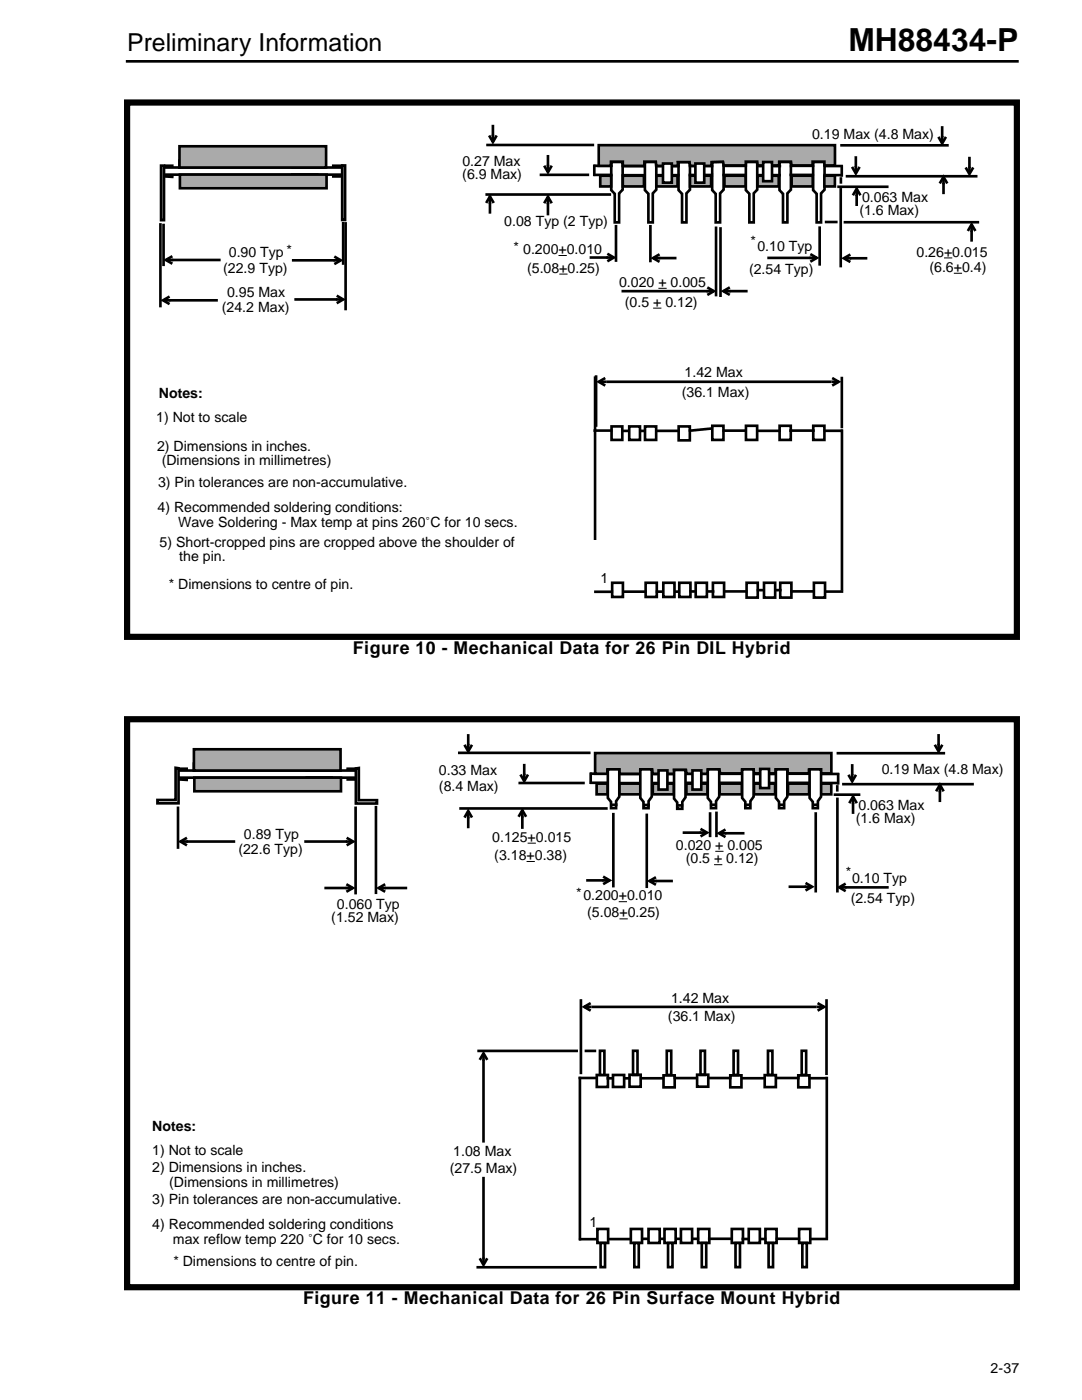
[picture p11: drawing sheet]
<svg xmlns="http://www.w3.org/2000/svg" width="216mm" height="279mm" viewBox="0 0 216 279" stroke-linecap="round" stroke-linejoin="round" font-family="sans-serif">
<path d="M25.4 12.2h177.6" fill="none" stroke="#000" stroke-width=".53"/>
<path d="M190.5 272h13v3.1h-13z" fill-rule="evenodd" fill="#fff"/>
<g fill="none" stroke="#000" stroke-width=".53">
<path d="M32.9 34.9h35M33 33.4h34.9M33 33.1h1.4M35.8 32v1.4M118.6 33.1v1.8M167.3 37.3h9.7M167.9 29h21.1M170.2 39l.7-1.3 .8 1.3M170.9 37.7v3.1M124.3 58.1h18.1M129.8 45.2v6.9M130.3 51.5h4.4"/>
<path d="M131.6 50.8l-1.3 .7 1.3 .8M141.1 57.4l1.3 .7-1.3 .8M143.8 45.6v13.4M153.4 51.5h9.6M161.7 50.7l1.3 .8-1.3 .7M163.6 45.4v7.4M118.9 75.2v9.7M119.5 76.2h47.9M120.8 75.4l-1.3 .8 1.3 .7M166.1 75.4l1.3 .8-1.3 .7"/>
</g>
<path d="M131.4 57.5h1.6zM188.4 51.5h1.6zM130.3 61.5h1.7z" fill="#000" stroke="#000" stroke-width=".2"/>
<path d="M35.8 29.2h29.3v4.2h-29.3z" fill-rule="evenodd" fill="#fff"/>
<path d="M35.8 29.2h29.3v4.2h-29.3z" fill-rule="evenodd" fill="#aaa" stroke="#000" stroke-width=".53"/>
<path d="M33 35.2l1.4 .1z" fill="#fff"/>
<path d="M33 35.2l1.4 .1z" fill="#aaa" stroke="#000" stroke-width=".53"/>
<path d="M66.5 33.1h1.7z" fill="#fff"/>
<path d="M66.5 33.1h1.7z" fill="#aaa" stroke="#000" stroke-width=".53"/>
<path d="M66.5 35.2h1.5z" fill="#fff"/>
<path d="M66.5 35.2h1.5z" fill="#aaa" stroke="#000" stroke-width=".53"/>
<path d="M35.9 34.8h29.3v2.8h-29.3z" fill-rule="evenodd" fill="#fff"/>
<path d="M35.9 34.8h29.3v2.8h-29.3z" fill-rule="evenodd" fill="#aaa" stroke="#000" stroke-width=".53"/>
<g fill="none" stroke="#000" stroke-width=".53">
<path d="M97.1 38.8h24.6M97.3 28.9h21M97.6 27l.8 1.3 .7-1.3M97.8 39.2v3.2M98.4 25.2v3.1M107.9 34.9h9.4M108.6 33.1l.7 1.3 .8-1.3M109.3 39.3v3.4M109.3 31.2v3.2M118.7 34.9h3.2M118.7 33.1h3.3M122 32.3h2.2v5.6l-.7 .7v5.8h-.8v-5.7l-.7-.8z"/>
<path d="M124.3 35h4.3M124.4 33.2h4.2M128.7 32.3h2.3v5.6l-.7 .7v5.8h-.9v-5.7l-.7-.8zM131 35h4.3M131 33.2h4.4M135.4 32.3h2.3v5.6l-.7 .7v5.8h-.9v-5.7l-.7-.8zM137.7 34.9h4.3M137.7 33.1h4.4M142.1 32.3h2.3v5.6l-.7 .7v5.8h-.9v-5.7l-.7-.8zM144.4 34.9h4.3M144.5 33.1h4.3M148.8 32.3h2.3v5.6l-.7 .7v5.8h-.9v-5.7l-.7-.8z"/>
<path d="M151.1 35h4.5M151.2 33.1h4.4M155.5 32.3h2.3v5.6l-.7 .7v5.8h-.9v-5.7l-.7-.8zM157.8 34.9h4.4M157.8 33.1h4.4M162.3 32.3h2.2v5.6l-.7 .7v5.8h-.8v-5.7l-.7-.8zM164.6 34.9h3.3M164.6 33.1h3.3M168 33.2v1.8M169 35.2h25.8M170 33.3l.8 1.3 .7-1.3M170.8 31.4v3.2"/>
<path d="M187.3 27.3l.7 1.3 .8-1.3M187.5 36.6l.8-1.3 .7 1.3M188 25.4v3.2M188.3 35.3v3.2M32 44.8v16.3M32.5 59.9h10.7M32.6 44.9v7.9M33.1 51.9h10.7M33.8 59.2l-1.3 .7 1.3 .8M34.4 51.1l-1.3 .8 1.3 .7M58.5 52h9.5M59 59.8h9.5"/>
<path d="M66.7 51.2l1.3 .8-1.3 .7M67.2 59l1.3 .8-1.3 .7M68.5 44.6v8M69 44.6v17.1M97 40.5l.8-1.3 .7 1.3M108.6 40.6l.7-1.3 .8 1.3M117.9 51.4h4.6M121.2 50.6l1.3 .8-1.3 .7M122.9 45.2v6.8M144.3 58.1h4.6M145.6 57.4l-1.3 .7 1.3 .8M168.6 44.4h26.5"/>
<path d="M118.7 75.4v32.1M168 75.5v9.7M118.7 85.9h3.3M122 85.1h2.2v2.7h-2.2zM124.3 86h4.3M128.7 85.1h2.2v2.7h-2.2zM131 86h4.3M135.4 85.1h2.2v2.8h-2.2zM141.7 85.5l-4 .5M142.1 85h2.3v2.8h-2.3zM144.4 85.9h4.3M148.8 85h2.3v2.8h-2.3z"/>
<path d="M151.1 86h4.5M155.6 85h2.2v2.8h-2.2zM157.7 85.9h4.6M162.3 85h2.2v2.8h-2.2zM164.6 86h3.3M168 86v31.6M118.8 118.1h3.3M122.2 116.3h2.1v2.8h-2.1zM124.4 118.1h4.3M128.8 116.3h2.3v2.8h-2.3zM131.1 118.1h4.3M135.5 116.3h2.3v2.8h-2.3z"/>
<path d="M137.8 118h4.5M142.3 116.3h2.2v2.8h-2.2zM144.5 118h4.4M149 116.3h2.2v3h-2.2zM151.2 117.8h4.5M155.7 116.3h2.2v3h-2.2zM157.9 118h4.1M162.4 116.3h2.2v3h-2.2zM164.7 118.1h3.3"/>
</g>
<path d="M111.4 51h1.7zM111.6 54.7h1.7z" fill="#000" stroke="#000" stroke-width=".2"/>
<path d="M119.8 35.1h2.2v2.1h-2.2z" fill-rule="evenodd" fill="#fff"/>
<path d="M119.8 35.1h2.2v2.1h-2.2z" fill-rule="evenodd" fill="#aaa" stroke="#000" stroke-width=".53"/>
<path d="M124.3 35.1h4.2v2.1h-4.2z" fill-rule="evenodd" fill="#fff"/>
<path d="M124.3 35.1h4.2v2.1h-4.2z" fill-rule="evenodd" fill="#aaa" stroke="#000" stroke-width=".53"/>
<path d="M131 35.1h4.2v2.1h-4.2z" fill-rule="evenodd" fill="#fff"/>
<path d="M131 35.1h4.2v2.1h-4.2z" fill-rule="evenodd" fill="#aaa" stroke="#000" stroke-width=".53"/>
<path d="M137.7 35.1h4.2v2.1h-4.2z" fill-rule="evenodd" fill="#fff"/>
<path d="M137.7 35.1h4.2v2.1h-4.2z" fill-rule="evenodd" fill="#aaa" stroke="#000" stroke-width=".53"/>
<path d="M144.6 35.1h4.2v2.1h-4.2z" fill-rule="evenodd" fill="#fff"/>
<path d="M144.6 35.1h4.2v2.1h-4.2z" fill-rule="evenodd" fill="#aaa" stroke="#000" stroke-width=".53"/>
<path d="M151.2 35.1h4.2v2.1h-4.2z" fill-rule="evenodd" fill="#fff"/>
<path d="M151.2 35.1h4.2v2.1h-4.2z" fill-rule="evenodd" fill="#aaa" stroke="#000" stroke-width=".53"/>
<path d="M158 35.1h4.2v2.1h-4.2z" fill-rule="evenodd" fill="#fff"/>
<path d="M158 35.1h4.2v2.1h-4.2z" fill-rule="evenodd" fill="#aaa" stroke="#000" stroke-width=".53"/>
<path d="M164.5 35.1h2.1v2.1h-2.1z" fill-rule="evenodd" fill="#fff"/>
<path d="M164.5 35.1h2.1v2.1h-2.1z" fill-rule="evenodd" fill="#aaa" stroke="#000" stroke-width=".53"/>
<path d="M119.5 29h47.1v4h-2.1v-.7h-2.4v.7h-4.2l-.1-.7h-2.3v.7h-4.3l-.1-.7h-2.3v.7h-4.4l-.1-.7h-2.3v.8h-4.3l-.1-.8h-2.4l.1 .8h-4.4v-.8h-2.3v.8h-4.3v-.8h-2.4v.8h-2.4z" fill-rule="evenodd" fill="#fff"/>
<path d="M119.5 29h47.1v4h-2.1v-.7h-2.4v.7h-4.2l-.1-.7h-2.3v.7h-4.3l-.1-.7h-2.3v.7h-4.4l-.1-.7h-2.3v.8h-4.3l-.1-.8h-2.4l.1 .8h-4.4v-.8h-2.3v.8h-4.3v-.8h-2.4v.8h-2.4z" fill-rule="evenodd" fill="#aaa" stroke="#000" stroke-width=".53"/>
<path d="M32.1 33.1h.6v10.8h-.6zM68.3 33h.6v10.9h-.6zM167.8 37.8v15.3M167.8 35.6v.8M192.7 33.4l.7 1.3 .8-1.3M193.4 31.6v3.1M142.9 45.5v13.4M164.8 44.3h2.1M168.4 51.5h4.4M169.7 50.8l-1.3 .7 1.3 .8M193.1 46.1l.8-1.3 .7 1.3M193.9 44.8v3.2" fill="none" stroke="#000" stroke-width=".53"/>
<path d="M190.3 54.5h1.7z" fill="#000" stroke="#000" stroke-width=".2"/>
<g fill="#fff" stroke="#000" stroke-width=".53">
<path d="M132.3 32.6h1.8v3.9h-1.8z" fill-rule="evenodd"/>
<path d="M138.8 32.6h1.7v3.9h-1.7z" fill-rule="evenodd"/>
<path d="M152.3 32.3h1.7v3.9h-1.7z" fill-rule="evenodd"/>
<path d="M125.6 85.1h2.1v2.7h-2.1z" fill-rule="evenodd"/>
<path d="M132.4 116.3h2.2v2.8h-2.2z" fill-rule="evenodd"/>
<path d="M138.8 116.3h2.3v2.8h-2.3z" fill-rule="evenodd"/>
<path d="M152.4 116.3h2.3v3h-2.3z" fill-rule="evenodd"/>
</g>
<path d="M25.4 20.5h177.5v106.6h-177.5z" fill="none" stroke="#000" stroke-width="1.2" stroke-linecap="butt"/>
<path d="M105.1 171.9h1.6zM105.3 168.3h1.6zM123.5 180h1.6zM142.5 172.6h1.6zM142.7 169.9h1.7zM123.6 183.4h1.7z" fill="#000" stroke="#000" stroke-width=".2"/>
<g fill="none" stroke="#000" stroke-width=".53">
<path d="M91.7 150.3h25.9M92.7 148.6l.7 1.3 .8-1.3M93.4 146.8v3.1M103.7 156.3h12.7M103.9 154.6l.7 1.3 .8-1.3M104.6 152.7v3.2M117.9 154.4v1.8M118 156.2h3.2M118 154.4h3.3M123.6 156.3h4.2M123.6 154.5h4.3M130.2 156.3h4.4"/>
<path d="M130.3 154.5h4.3M137 156.2h4.3M137 154.4h4.3M143.7 156.2h4.3M143.7 154.4h4.4M150.4 156.3h4.4M150.4 154.5h4.5M157.1 156.2h4.4M157.1 154.4h4.4M163.9 156.3h3.2M163.9 154.5h3.3M166.6 158.6h4.8"/>
<path d="M167.2 150.3h21.1M167.2 154.5v1.8M168.3 156.5h25.8M169.3 154.6l.7 1.3 .8-1.3M170 152.8v3.1M170.2 159v3.2M186.5 148.6l.8 1.3 .7-1.3M186.8 157.9l.7-1.3 .8 1.3M187.3 146.8v3.1M187.5 156.6v3.2M91.9 161.3h29.1M92.7 163.2l.7-1.3 .8 1.3"/>
<path d="M93.4 161.9v3.1M103.5 163l.7-1.3 .8 1.3M104.2 161.7v3.5M122.4 162.5v14.3M129.1 162.6v14.4M129.6 175.8h4.4M130.9 175.1l-1.3 .7 1.3 .8M136.5 166.2h4.6M139.8 165.4l1.3 .8-1.3 .7M143 162.2v4.6M143.5 166.3h4.8M144.8 165.5l-1.3 .8 1.3 .8"/>
<path d="M162.8 162.4v15.5M167.4 177.1h9.7M168.7 176.3l-1.3 .8 1.3 .7M169.5 160.3l.7-1.3 .8 1.3"/>
</g>
<path d="M119 156.4h2.2v2.1h-2.2z" fill-rule="evenodd" fill="#fff"/>
<path d="M119 156.4h2.2v2.1h-2.2z" fill-rule="evenodd" fill="#aaa" stroke="#000" stroke-width=".53"/>
<path d="M123.6 156.4h4.2v2.1h-4.2z" fill-rule="evenodd" fill="#fff"/>
<path d="M123.6 156.4h4.2v2.1h-4.2z" fill-rule="evenodd" fill="#aaa" stroke="#000" stroke-width=".53"/>
<path d="M130.3 156.4h4.2v2.1h-4.2z" fill-rule="evenodd" fill="#fff"/>
<path d="M130.3 156.4h4.2v2.1h-4.2z" fill-rule="evenodd" fill="#aaa" stroke="#000" stroke-width=".53"/>
<path d="M137 156.4h4.2v2.1h-4.2z" fill-rule="evenodd" fill="#fff"/>
<path d="M137 156.4h4.2v2.1h-4.2z" fill-rule="evenodd" fill="#aaa" stroke="#000" stroke-width=".53"/>
<path d="M143.6 156.4h4.4v2.1h-4.4z" fill-rule="evenodd" fill="#fff"/>
<path d="M143.6 156.4h4.4v2.1h-4.4z" fill-rule="evenodd" fill="#aaa" stroke="#000" stroke-width=".53"/>
<path d="M150.4 156.4h4.3v2.1h-4.3z" fill-rule="evenodd" fill="#fff"/>
<path d="M150.4 156.4h4.3v2.1h-4.3z" fill-rule="evenodd" fill="#aaa" stroke="#000" stroke-width=".53"/>
<path d="M157.2 156.4h4.2v2.1h-4.2z" fill-rule="evenodd" fill="#fff"/>
<path d="M157.2 156.4h4.2v2.1h-4.2z" fill-rule="evenodd" fill="#aaa" stroke="#000" stroke-width=".53"/>
<path d="M163.8 156.4h2.1v2.1h-2.1z" fill-rule="evenodd" fill="#fff"/>
<path d="M163.8 156.4h2.1v2.1h-2.1z" fill-rule="evenodd" fill="#aaa" stroke="#000" stroke-width=".53"/>
<path d="M118.7 150.3h47.2v4h-2.1v-.7h-2.4v.7h-4.2l-.1-.7h-2.3v.7h-4.3l-.1-.7h-2.3v.7h-4.4l-.2-.7-2.2 .1v.7h-4.3l-.1-.7h-2.4l.1 .7h-4.4l-.1-.8h-2.2v.8h-4.3v-.8h-2.4v.8h-2.5z" fill-rule="evenodd" fill="#fff"/>
<path d="M118.7 150.3h47.2v4h-2.1v-.7h-2.4v.7h-4.2l-.1-.7h-2.3v.7h-4.3l-.1-.7h-2.3v.7h-4.4l-.2-.7-2.2 .1v.7h-4.3l-.1-.7h-2.4l.1 .7h-4.4l-.1-.8h-2.2v.8h-4.3v-.8h-2.4v.8h-2.5z" fill-rule="evenodd" fill="#aaa" stroke="#000" stroke-width=".53"/>
<path d="M35.8 155.2h35M35.8 153.8h35M35.8 153.4h1.4M38.7 152.4v1.4M167.1 157v.7M167.1 159.4v18.5M141.7 162.4v4.4M157.6 177h4.4M160.7 176.2l1.3 .8-1.3 .7" fill="none" stroke="#000" stroke-width=".53"/>
<path d="M38.7 149.5h29.3v4.3h-29.3z" fill-rule="evenodd" fill="#fff"/>
<path d="M38.7 149.5h29.3v4.3h-29.3z" fill-rule="evenodd" fill="#aaa" stroke="#000" stroke-width=".53"/>
<path d="M35.8 155.6h1.4z" fill="#fff"/>
<path d="M35.8 155.6h1.4z" fill="#aaa" stroke="#000" stroke-width=".53"/>
<path d="M69.4 153.4h1.7z" fill="#fff"/>
<path d="M69.4 153.4h1.7z" fill="#aaa" stroke="#000" stroke-width=".53"/>
<path d="M69.4 155.6h1.5z" fill="#fff"/>
<path d="M69.4 155.6h1.5z" fill="#aaa" stroke="#000" stroke-width=".53"/>
<path d="M38.8 155.2h29.2v2.7h-29.2z" fill-rule="evenodd" fill="#fff"/>
<path d="M38.8 155.2h29.2v2.7h-29.2z" fill-rule="evenodd" fill="#aaa" stroke="#000" stroke-width=".53"/>
<g fill="none" stroke="#000" stroke-width=".53">
<path d="M35.5 161.2v7.9M36 168h10.7M37.3 167.2l-1.3 .8 1.3 .7M61 168h9.5M65 177.2h5.4M69.1 176.5l1.3 .7-1.3 .8M69.2 167.2l1.3 .8-1.3 .7M71 161.2v17M75 161.1v17.1M115.9 199.7v14.4M164.9 199.7v14.6M116.6 200.9h47.8"/>
<path d="M117.9 200.2l-1.3 .7 1.3 .8M118.9 215.1l-3.2 .1v32.1M121.3 215.2h4.3M127.9 215.2h4.4M134.7 215.2h4.1M141.4 215.1h4.3M148.1 215.2h4.4M154.9 215.1h4.4M161.6 215.2h3.3M163.1 200.2l1.3 .7-1.3 .8M165 215.2v31.6M115.8 247.3h3.3"/>
<path d="M119.2 245.3h2.1v2.8h-2.1zM121.4 247.3h4.3M125.9 245.3h2.2v2.8h-2.2zM132.6 245.3h2.2v2.8h-2.2zM134.9 247.2h4.4M139.3 245.3h2.2v2.8h-2.2zM141.5 247.2h4.3M146 245.3h2.3v2.8h-2.3zM148.2 247.3h4.5M152.7 245.3h2.3v2.8h-2.3zM155 247.2h4.4M159.5 245.3h2.2v2.8h-2.2z"/>
<path d="M161.7 247.3h3.3"/>
</g>
<g fill="#fff" stroke="#000" stroke-width=".53">
<path d="M121.3 153.5h2.3v5.5l-.7 .9v1.4h-1v-1.3l-.6-.7z" fill-rule="evenodd"/>
<path d="M127.8 153.5h2.3v5.5l-.7 .9v1.4h-1v-1.3l-.6-.7z" fill-rule="evenodd"/>
<path d="M134.5 153.7h2.3v5.4l-.7 .9v1.4h-1v-1.3l-.6-.7z" fill-rule="evenodd"/>
<path d="M141.2 153.5h2.3v5.5l-.6 .9v1.4h-1v-1.3l-.7-.7z" fill-rule="evenodd"/>
<path d="M148.1 153.5h2.3v5.5l-.7 .9v1.4h-1v-1.3l-.6-.7z" fill-rule="evenodd"/>
<path d="M154.8 153.5h2.3v5.5l-.6 .9v1.4h-1v-1.3l-.7-.7z" fill-rule="evenodd"/>
<path d="M161.5 153.5h2.3v5.5l-.6 .9v1.4h-1v-1.3l-.7-.7z" fill-rule="evenodd"/>
<path d="M71 153.4l.6-.1v6.4h3.6v.7h-4.2z" fill-rule="evenodd"/>
<path d="M35 153.2l.6 .1v7h-4.2v-.7h3.6z" fill-rule="evenodd"/>
</g>
<path d="M119.1 214.5h2.2v2.4h-2.2z" fill="none" stroke="#000" stroke-width=".53"/>
<g fill="#fff" stroke="#000" stroke-width=".53">
<path d="M119.7 209.7h.9v4.8h-.9z" fill-rule="evenodd"/>
<path d="M126.3 209.7h.9v4.8h-.9z" fill-rule="evenodd"/>
<path d="M133 209.7h.9v4.8h-.9z" fill-rule="evenodd"/>
<path d="M139.8 209.7h.9v4.8h-.9z" fill-rule="evenodd"/>
<path d="M146.4 209.7h.9v4.8h-.9z" fill-rule="evenodd"/>
<path d="M153.2 209.7h.9v4.8h-.9z" fill-rule="evenodd"/>
<path d="M160 209.7h.9v4.8h-.9z" fill-rule="evenodd"/>
<path d="M119.8 248.1h.9v4.8h-.9z" fill-rule="evenodd"/>
<path d="M126.6 248.1h.9v4.8h-.9z" fill-rule="evenodd"/>
<path d="M133.3 248.1h.9v4.8h-.9z" fill-rule="evenodd"/>
<path d="M140 248.1h.9v4.8h-.9z" fill-rule="evenodd"/>
<path d="M146.8 248.1h.9v4.8h-.9z" fill-rule="evenodd"/>
<path d="M153.4 248.1h.9v4.8h-.9z" fill-rule="evenodd"/>
<path d="M160.1 248.1h.9v4.8h-.9z" fill-rule="evenodd"/>
</g>
<g fill="none" stroke="#000" stroke-width=".53">
<path d="M75.6 177.2h5.4M76.9 176.5l-1.3 .7 1.3 .8M117.2 175.7h4.5M120.3 174.9l1.4 .8-1.4 .7M122.2 160.6h.8M128.6 160.6h.8M135.3 160.7h.8M141.9 160.6h.8M148.8 160.6h.7M155.5 160.6h.8M162.3 160.6h.8M95.5 209.7h19.6"/>
<path d="M95.7 211.5l.8-1.3 .7 1.3M96.5 210.2v17.6M116.9 209.7h1.8M125.6 214.5h2.2v2.4h-2.2zM132.4 214.6h2.2v2.4h-2.2zM139.1 214.5h2.2v2.4h-2.2zM145.7 214.6h2.2v2.4h-2.2zM152.6 214.6h2.2v2.4h-2.2zM159.3 214.6h2.2v2.4h-2.2zM96.5 235.1v17.3M95.3 252.9h23.5M95.7 251.1l.8 1.3 .7-1.3"/>
<path d="M128.2 247.2h4.3"/>
</g>
<g fill="#fff" stroke="#000" stroke-width=".53">
<path d="M131.4 153.8h1.8v3.8h-1.8z" fill-rule="evenodd"/>
<path d="M138.2 153.8h1.7v3.8h-1.7z" fill-rule="evenodd"/>
<path d="M151.7 153.5h1.8v3.8h-1.8z" fill-rule="evenodd"/>
<path d="M122.3 214.5h2.2v2.4h-2.2z" fill-rule="evenodd"/>
<path d="M129.4 245.3h2.2v2.8h-2.2z" fill-rule="evenodd"/>
<path d="M135.9 245.3h2.2v2.8h-2.2z" fill-rule="evenodd"/>
<path d="M149.4 245.3h2.2v2.8h-2.2z" fill-rule="evenodd"/>
</g>
<path d="M25.4 143.5h177.5v113.4h-177.5z" fill="none" stroke="#000" stroke-width="1.2" stroke-linecap="butt"/>
<text font-size="6.3" x="169.3" y="10.1">MH88434-P</text>
<text font-size="4.9" x="25.4" y="10.1">Preliminary Information</text>
<g font-size="3.5">
<text x="70.4" y="130.5">Figure 10 - Mechanical Data for 26 Pin DIL Hybrid</text>
<text x="60.5" y="260.3">Figure 11 - Mechanical Data for 26 Pin Surface Mount Hybrid</text>
</g>
<g font-size="2.8">
<text x="162" y="27.8">0.19 Max (4.8 Max)</text>
<text x="92.2" y="35.8">(6.9 Max)</text>
<text x="92.3" y="33.1">0.27 Max</text>
<text x="172" y="40.4">0.063 Max</text>
<text x="100.6" y="45.1">0.08 Typ (2 Typ)</text>
<text x="171.5" y="42.9">(1.6 Max)</text>
<text x="45.7" y="51.4">0.90 Typ *</text>
<text x="102.4" y="50.3">* 0.200+0.010</text>
<text x="149.7" y="49.1">*</text>
<text x="151.1" y="50.1">0.10 Typ</text>
<text x="182.9" y="51.2">0.26+0.015</text>
<text x="44.5" y="54.4">(22.9 Typ)</text>
<text x="45.3" y="59.2">0.95 Max</text>
<text x="105.2" y="54.4">(5.08+0.25)</text>
<text x="123.5" y="57.3">0.020 + 0.005</text>
<text x="149.5" y="54.7">(2.54 Typ)</text>
<text x="185.5" y="54.3">(6.6+0.4)</text>
<text x="44.3" y="62.3">(24.2 Max)</text>
<text x="124.7" y="61.2">(0.5 + 0.12)</text>
<text x="136.6" y="75.2">1.42 Max</text>
<text x="31.7" y="79.5">Notes:</text>
<text x="136" y="79.2">(36.1 Max)</text>
<text x="31.2" y="84.3">1) Not to scale</text>
<text x="31.3" y="89.9">2) Dimensions in inches.</text>
<text x="32.3" y="92.7">(Dimensions in millimetres)</text>
<text x="31.5" y="97.2">3) Pin tolerances are non-accumulative.</text>
<text x="31.4" y="102.2">4) Recommended soldering conditions:</text>
<text x="35.5" y="105.1">Wave Soldering - Max temp at pins 260˚C for 10 secs.</text>
<text x="31.8" y="109.2">5) Short-cropped pins are cropped above the shoulder of</text>
<text x="35.8" y="112">the pin.</text>
<text x="33.7" y="117.6">* Dimensions to centre of pin.</text>
<text x="119.8" y="116.4">1</text>
<text x="87.6" y="154.7">0.33 Max</text>
<text x="175.9" y="154.5">0.19 Max (4.8 Max)</text>
<text x="87.6" y="157.8">(8.4 Max)</text>
<text x="171.3" y="161.7">0.063 Max</text>
<text x="48.7" y="167.5">0.89 Typ</text>
<text x="98.2" y="168">0.125+0.015</text>
<text x="170.8" y="164.3">(1.6 Max)</text>
<text x="47.6" y="170.4">(22.6 Typ)</text>
<text x="98.6" y="171.6">(3.18+0.38)</text>
<text x="134.9" y="169.6">0.020 + 0.005</text>
<text x="136.8" y="172.3">(0.5 + 0.12)</text>
<text x="114.9" y="179.3">*0.200+0.010</text>
<text x="168.8" y="175">*</text>
<text x="170" y="176.2">0.10 Typ</text>
<text x="66.1" y="184">(1.52 Max)</text>
<text x="67.2" y="181.4">0.060 Typ</text>
<text x="117.2" y="183.1">(5.08+0.25)</text>
<text x="169.8" y="180.2">(2.54 Typ)</text>
<text x="133.3" y="203.7">(36.1 Max)</text>
<text x="133.9" y="200.2">1.42 Max</text>
<text x="30.4" y="225.6">Notes:</text>
<text x="30.4" y="230.5">1) Not to scale</text>
<text x="30.4" y="233.8">2) Dimensions in inches.</text>
<text x="90.5" y="230.7">1.08 Max</text>
<text x="33.8" y="237">(Dimensions in millimetres)</text>
<text x="89.7" y="234">(27.5 Max)</text>
<text x="30.4" y="240.3">3) Pin tolerances are non-accumulative.</text>
<text x="30.4" y="245.2">4) Recommended soldering conditions</text>
<text x="117.6" y="244.8">1</text>
<text x="34.5" y="248.3">max reflow temp 220 ˚C for 10 secs.</text>
<text x="34.6" y="252.6">* Dimensions to centre of pin.</text>
<text x="197.6" y="273.9">2-37</text>
</g>
</svg>
